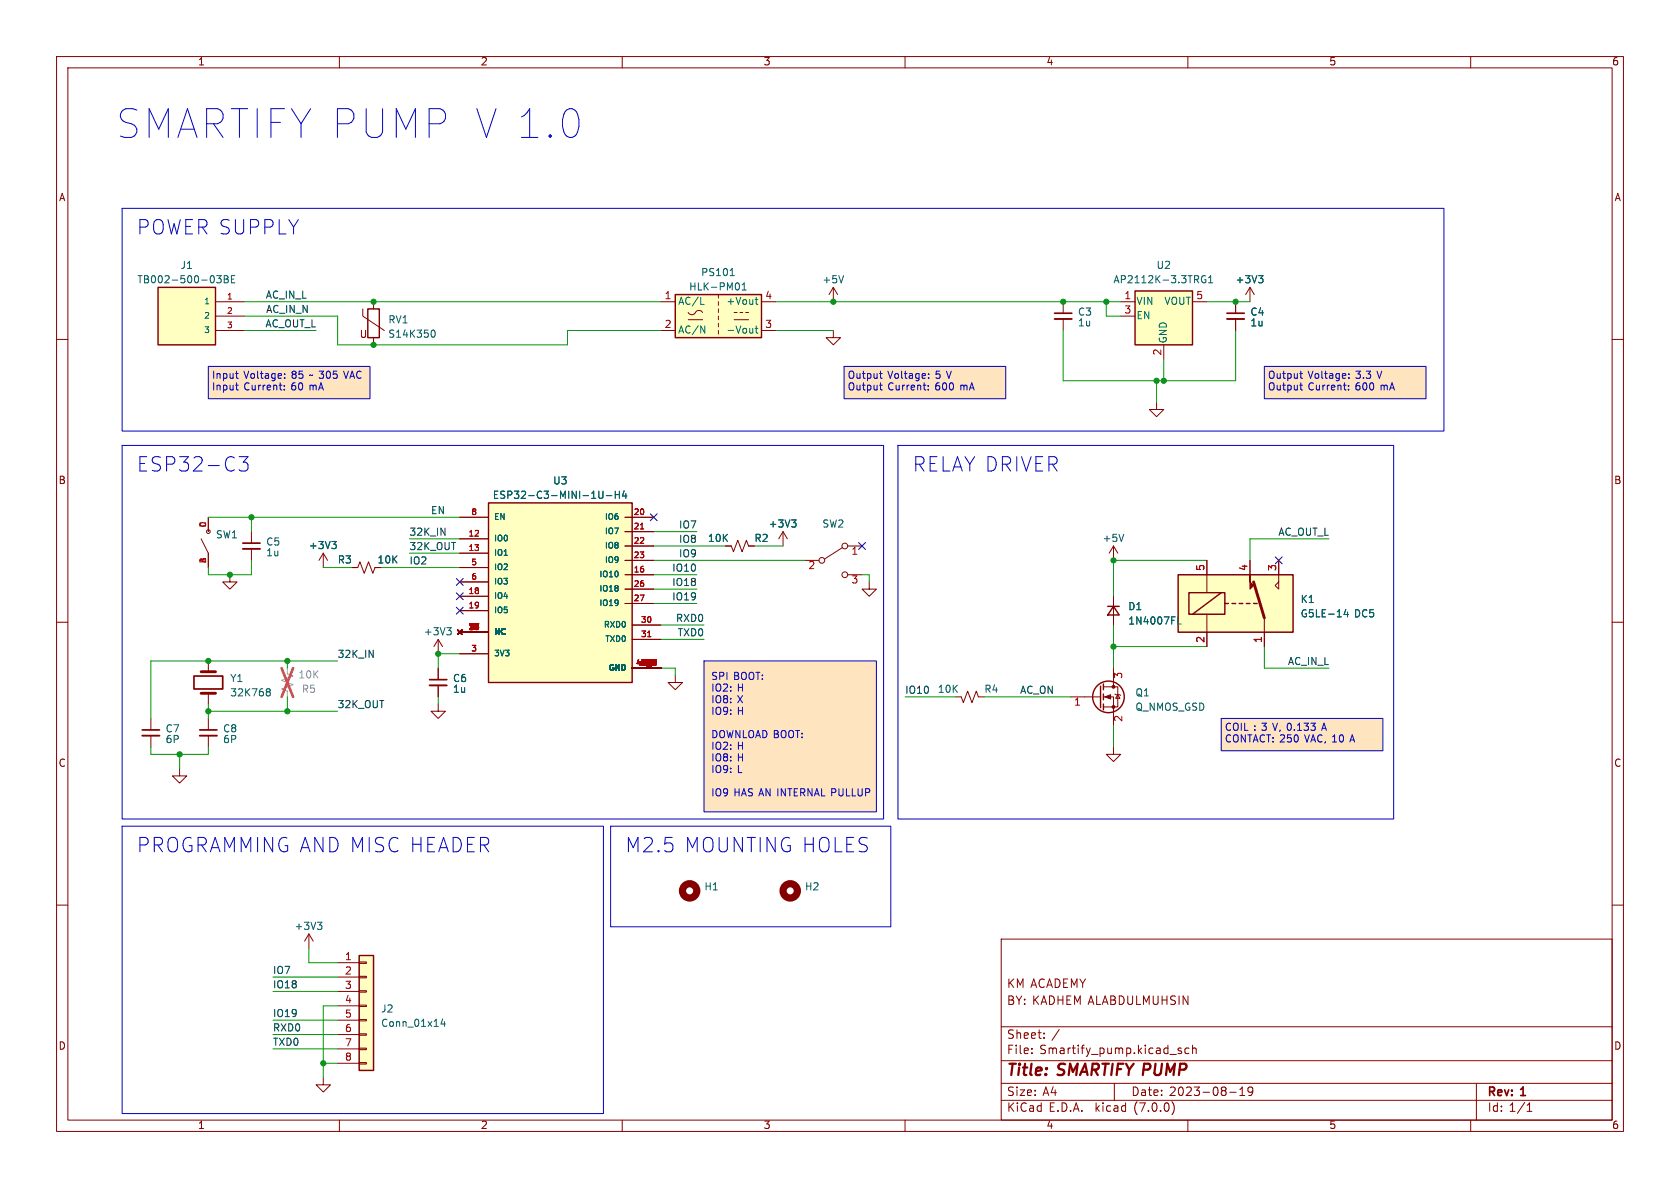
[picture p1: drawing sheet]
<svg xmlns="http://www.w3.org/2000/svg" width="297mm" height="210mm" viewBox="0 0 297 210" stroke-linecap="round" stroke-linejoin="round" font-family="sans-serif">
<g fill="none" stroke="#840000" stroke-width=".18">
<path d="M10 10h277v190h-277zM12 12h273v186h-273zM60 10v2M110 10v2M160 10v2M210 10v2M260 10v2M10 60h2M38.1 53.3h5.1M38.1 55.9h5.1M38.1 58.4h5.1M64.1 54.6v1.3l3.8 2.5"/>
<path d="M66 53.3v1.3M66 59.7v1.3M116.8 53.3h2.6M116.8 58.4h2.6M121.7 55.2a.78 .78 0 0 0 .7 .4 .78 .78 0 0 0 .7-.6 .73 .73 0 0 1 1.1 .2M121.7 56.5h2.5M127 52.1v.6M127 53.3v.7M127 54.6v.6M127 55.9v.6M127 57.2v.6M127 58.4v.7"/>
<path d="M129.8 56.5h2.5M129.8 55.2h.5M130.8 55.2h.5M131.8 55.2h.5M134.6 53.3h2.6M134.6 58.4h2.6M147.3 58.4v1.3h1.3l-1.3 1.3-1.3-1.3h1.3M147.3 50.8l-.7 1.3M147.3 50.8v2.5M147.3 50.8l.8 1.3M188 53.3v2.1M188 56.4v2"/>
<path d="M198.1 53.3h2.6M198.1 55.9h2.6M210.8 53.3h2.6M218.4 53.3v2.1M218.4 56.4v2M221 50.8v2.5M221 50.8l-.8 1.3M221 50.8l.7 1.3M285 60h2M204.5 71.1v1.3h1.2l-1.2 1.3-1.3-1.3h1.3M205.7 61v2.5M35.6 95.3l1.2 2.5v2.5"/>
<path d="M36.8 91.4v2.6M44.4 94v2M44.4 97v2.1M57.1 97.8l-.7 1.3M57.1 97.8v2.5M57.1 97.8l.8 1.3M81.3 95.3h5.1M81.3 97.8h5.1M81.3 91.4h5.1M110.5 91.4h5.1M110.5 94h5.1M110.5 96.5h5.1"/>
<path d="M110.5 99.1h5.1M128.3 96.5h1l.4 1 .7-2 .8 2 .8-2 .3 1h1M138.4 94l.8 1.3M138.4 94v2.5M138.4 94l-.7 1.3M142.2 99.1h2.6M149 96.8l-3.2 2M149.9 96.5h2.5M196.8 96.5l-.7 1.3M196.8 96.5v2.6M196.8 96.5l.8 1.3M213.4 99.1v5.7"/>
<path d="M221 99.1v2.5M226.1 99.1v5l-.7-.6 .7-.6M10 110h2M36.8 116.8v1.9M40.6 101.6v1.3h1.3l-1.3 1.2-1.2-1.2h1.2M62.2 100.3h1l.4-1 .8 2 .8-2 .7 2 .4-1M77.5 113l-.8 1.3M77.5 113v2.6M77.5 118.1v2M77.5 113l.7 1.3M80.9 111.4l.8 .7M81.3 111.8h5.1"/>
<path d="M81.3 105.4h5.1M81.3 108h5.1M81.3 115.6h5.1M81.3 100.3h5.1M81.3 102.9h5.1M81.7 111.4l-.8 .7M110.5 101.6h5.1M110.5 104.1h5.1M110.5 106.7h5.1M111.8 118.1h5M111.8 110.5h5M111.8 113h5"/>
<path d="M119.4 119.4v1.3h1.2l-1.2 1.2-1.3-1.2h1.3M149.9 101.6h2.5M153.7 102.9v1.2h1.2l-1.2 1.3-1.3-1.3h1.3M196.8 105.4v5.1M196.8 118.1v3.3M213.4 108.6v5.7M223.5 109.2v5.1M285 110h2M26.7 127v2M26.7 130v2.1M31.7 135.9v1.3h1.3l-1.3 1.2-1.2-1.2h1.2M36.8 122.6v1.9"/>
<path d="M36.8 127v2M36.8 130v2.1M77.5 124.5v1.2h1.2l-1.2 1.3-1.3-1.3h1.3M77.5 121.2v2M168.9 123.2h1l.4 1 .8-2 .7 2 .8-2 .4 1h1M189.2 123.2h5.4M195.1 123.2h1.7v5.1M195.1 121.4h2.5v3.6h-2.5M196.8 132.1v1.3h1.3l-1.3 1.2-1.2-1.2h1.2M197.1 122.7l.1 .1h.8l.1 .1M197.6 122.8l.4 .6h-.8zM10 160h2"/>
<path d="M285 160h2M54.6 165.1l-.8 1.3M54.6 165.1v2.5M54.6 165.1l.8 1.3M59.7 170.2h3.8M59.7 172.7h3.8M59.7 175.3h3.8M59.7 177.8h3.8M63.5 177.7h1.3v.2h-1.3zM63.5 175.1h1.3v.3h-1.3zM63.5 172.6h1.3v.2h-1.3zM63.5 170.1h1.3v.2h-1.3z"/>
<path d="M177 166h108v32h-108zM57.1 190.5v1.3h1.3l-1.3 1.2-1.2-1.2h1.2M59.7 180.3h3.8M59.7 182.9h3.8M59.7 185.4h3.8M59.7 188h3.8M60 198v2M63.5 187.8h1.3v.3h-1.3zM63.5 185.3h1.3v.2h-1.3zM63.5 182.8h1.3v.2h-1.3zM63.5 180.2h1.3v.3h-1.3zM110 198v2"/>
<path d="M160 198v2M177 194.5h108M177 191.5h108M177 187.5h108M177 181.5h108M182.4 186.1v.2M182.4 185.3v.2M184.6 183.4v.2M184.6 182.6v.2M197 191.5v3M207.2 194.8a1.74 1.74 0 0 1 0 2.2M208.3 185.5l.6 .5-.2 .3-.4-.1"/>
<path d="M208.8 185.3h-.3l-.2 .2M210 198v2M210.2 185.3h-.4l-.3 .2v.5l.1 .2h.6M210.8 185.4l.2-.1h.4l.1 1M210.8 184.8v1.5M217.4 193.1h1.1M219.2 193.7h.8M219.2 192.6l.4-.4v1.5M221.5 192.8l-.3 .3-.4-.1-.2-.2 .2-.6h.4l.2 .1a.99 .99 0 0 1-.4 1.4h-.2M260 198v2M261 191.5v6.5M270 196.5h.8"/>
<path d="M270 195.4l.4-.4v1.5"/>
<circle cx="36.8" cy="94" r=".33"/>
<circle cx="145.3" cy="99.1" r=".51"/>
<circle cx="149.4" cy="96.5" r=".51"/>
<circle cx="149.4" cy="101.6" r=".51"/>
</g>
<g fill="#ffe5bf" stroke="#ffe5bf" stroke-width=".18">
<path d="M223.5 64.8h28.6v5.7h-28.6z"/>
<path d="M124.5 116.8h30.4v26.7h-30.4z"/>
<path d="M215.9 127h28.6v5.7h-28.6z"/>
<path d="M149.2 64.8h28.6v5.7h-28.6z"/>
<path d="M36.8 64.8h28.6v5.7h-28.6z"/>
</g>
<g fill="none" stroke="#006464" stroke-width=".18">
<path d="M38.3 48.7h.8l-.4 .5 .3 .1v.6l-.1 .1-.6-.1M39.6 48.7h.5l.2 .3-.2 .3 .2 .2 .1 .3-.3 .2h-.5zM39.6 49.3h.5M40.9 49.3h.4M41.5 48.7h-.6v1.3h.6M76.4 58.4h.1a.68 .68 0 0 1 .5 .6 .68 .68 0 0 1-.5 .6h-.1M123.9 53.8h.6M123.9 57.6l.7 1.3v-1.3M129.1 48.7h.7M130.7 50.2v.8M131.2 51.3h.7M131.2 50.4l.4-.4v1.3"/>
<path d="M133.5 58h.5M133.5 53h.5M133.7 52.5v1.1l.3 .2M133.7 57.6v1.1l.3 .2M149.1 48.7l-.4 1.3M213.1 48.8a.59 .59 0 0 0-.7 .6 .59 .59 0 0 0 .7 .5l.1-.4h-.3M213.7 50h.7M213.7 49.1l.3-.4v1.3M222.5 48.7h.8l-.4 .5M223 49.2l.3 .3v.3l-.3 .2M58.7 95.7h.7l-.4 .5M59.2 96.2l.2 .2v.3l-.2 .3"/>
<path d="M106.6 86.8l-.1 1.2-.2 .1-.3-.1M107.2 87.6h1M108.8 86.8v1.3M108.8 87.4h.7M109.5 86.8v1.3M110.3 86.8l-.3 .9h.8M110.6 87.3v.8M139.9 91.9h.8l-.4 .5M140.5 92.4l.2 .2v.3l-.2 .3M198.7 94.4l-.5 1.3M79 111h.8l-.5 .4M79.5 111.4l.3 .3v.3l-.3 .2"/>
<path d="M208.2 110.3h.6M237.9 107.7l-.3 .9h.8M238.2 108.2v.9M47.2 122.2l.1 .1M47.2 121.8h.3l.2 .1 .1 .2-.3 .2M47.3 122.3h.2M47.3 122.3l-.1 .1M47.5 122.3l.3 .2-.1 .4-.2 .1h-.3M56.1 163h.8l-.4 .5M56.7 163.5l.2 .3v.3l-.2 .2M78.3 180.1l-.3 .9h.8M78.6 180.6v.8"/>
</g>
<g fill="#ffffc2" stroke="#ffffc2" stroke-width=".18">
<path d="M63.5 168.9h2.5v20.3h-2.5z"/>
<path d="M27.9 50.8h10.2v10.2h-10.2z"/>
<path d="M86.4 88.9h25.4v31.8h-25.4z"/>
<path d="M208.3 101.6h20.3v10.2h-20.3z"/>
<path d="M119.4 52.1h15.2v7.6h-15.2z"/>
<path d="M200.7 51.4h10.1v9.6h-10.1z"/>
</g>
<g fill="none" stroke="#840000" stroke-width=".25">
<path d="M27.9 50.8h10.2v10.2h-10.2zM65 54.6h2.1v5.1h-2.1zM119.4 52.1h15.2v7.6h-15.2zM200.7 51.4h10.1v9.6h-10.1zM86.4 88.9h25.4v31.8h-25.4zM195.8 107.2h2.1M196.8 107.2l1.1 1.5h-2.1zM208.3 101.6h20.3v10.2h-20.3zM210.2 104.8h6.3v3.8h-6.3zM215.9 104.8l-5.1 3.8M216.5 106.7h.7M217.8 106.7h.6"/>
<path d="M219.1 106.7h.6M220.3 106.7h.7M221.6 106.7h.6M194.6 121.3v3.8M195.1 120.9v1M195.1 122.7v1M195.1 124.5v1M63.5 168.9h2.5v20.3h-2.5z"/>
<circle cx="196" cy="123.2" r="2.79"/>
</g>
<path d="M186.4 55.4h3.1M216.9 55.4h3.1M42.9 96h3.1M34.3 119.5h5.1v2.3h-5.1zM25.1 129h3.1M35.3 129h3.1M75.9 120.1h3.1" fill="none" stroke="#840000" stroke-width=".3"/>
<path d="M35.6 118.7h2.5M221.6 102.9l1.9 6.3M35.6 122.6h2.5" fill="none" stroke="#840000" stroke-width=".51"/>
<path d="M186.4 56.4h3.1M216.9 56.4h3.1M42.9 97h3.1M25.1 130h3.1M35.3 130h3.1M75.9 121.2h3.1" fill="none" stroke="#840000" stroke-width=".33"/>
<g fill="none" stroke="#840000" stroke-width="1.3">
<circle cx="121.9" cy="157.5" r="1.27"/>
<circle cx="139.7" cy="157.5" r="1.27"/>
</g>
<path d="M50.8 118.1v1l1 .4-2 .8 2 .7-2 .8 1 .4v1" fill="none" stroke="#a1a1a1" stroke-width=".18"/>
<path d="M49.8 118.1l2 5.1M51.8 118.1l-2 5.1" fill="none" stroke="#eb3a3d" stroke-width=".46"/>
<path d="M113.2 93.5h.6M114.5 112.6h.6M115.3 116.6h.7l-.4 1M115.4 117.3h.6" fill="none" stroke="#a90000" stroke-width=".18"/>
<g fill="#840000" stroke="#840000" stroke-width=".18">
<path d="M195.3 123.2l1-.4v.8z"/>
<path d="M221 101.6v1.3l.6 .6-.6 .6z"/>
<circle cx="196.8" cy="125" r=".25"/>
<circle cx="196.8" cy="121.4" r=".25"/>
</g>
<g fill="none" stroke="#0000c2" stroke-width=".18">
<path d="M21.6 36.8h233.7v39.4h-233.7zM21.6 78.7h134.6v66.1h-134.6zM36.8 64.8h28.6v5.7h-28.6zM41.6 66h.5M41.6 68.1h.5M41.9 66.8l.2 .1M41.9 68.9h.2M50.3 68.8v.1M50.3 68.2v.1M50.3 66.8v.1M50.3 66.1v.1M149.2 64.8h28.6v5.7h-28.6z"/>
<path d="M155.5 66h.5M155.5 68.1h.5M155.7 66.8l.3 .1M155.7 68.9h.3M158.7 78.7h87.7v66.1h-87.7zM164.1 68.8v.1M164.1 68.2v.1M164.2 66.8v.1M164.2 66.1v.1M223.5 64.8h28.6v5.7h-28.6zM229.8 66h.5M229.8 68.1h.5"/>
<path d="M230 66.8l.3 .1M230 68.9h.3M238.4 68.8v.1M238.4 68.2v.1M238.5 66.8v.1M238.5 66.1v.1M42.3 80.7h1.5l-.8 1a.69 .69 0 0 1 .8 .5v.6l-.2 .3-.2 .2h-.8l-.3-.3M124.5 116.8h30.4v26.7h-30.4zM215.9 127h28.6v5.7h-28.6zM21.6 146.1h85.1v50.8h-85.1zM107.9 146.1h49.6v17.7h-49.6z"/>
</g>
<g fill="none" stroke="#009600" stroke-width=".18">
<path d="M43.2 53.3h73.6M43.2 58.4h12.7M43.2 55.9h16.5v5.1h40.6v-2.6h16.5M137.2 53.3h60.9M137.2 58.4h10.1M188 58.4v8.9h30.4v-8.9M195.6 53.3v2.6h2.5M213.4 53.3h7.6M204.5 67.3v3.8M205.7 63.5v3.8M36.8 91.4h44.5M44.4 99.1v2.5h-7.6v-1.3"/>
<path d="M44.4 91.4v2.6M72.4 95.3h8.9M72.4 97.8h8.9M115.6 96.5h12.7M115.6 94h7.6M115.6 99.1h26.6M133.3 96.5h5.1M213.4 99.1h-16.6v6.3M234.9 95.3h-13.9v3.8M50.8 116.8v1.3M57.1 100.3h5.1M59.7 116.8h-33v10.2"/>
<path d="M67.3 100.3h14M81.3 115.6h-3.8v2.5M115.6 101.6h7.6M115.6 106.7h7.6M115.6 104.1h7.6M116.8 113h7.7M116.8 118.1h2.6v1.3M116.8 110.5h7.7M152.4 101.6h1.3v1.3M196.8 110.5v7.6M196.8 114.3h16.6M223.5 114.3v3.8h11.4"/>
<path d="M26.7 132.1v1.3h10.1v-1.3M31.7 133.4v2.5M36.8 124.5v2.5M36.8 125.7h22.9M50.8 123.2v2.5M77.5 123.2v1.3M160 123.2h8.9M174 123.2h15.2M196.8 128.3v3.8M48.3 175.3h11.4M48.3 172.7h11.4M54.6 167.6v2.6h5.1"/>
<path d="M59.7 177.8h-2.6v12.7M48.3 185.4h11.4M48.3 180.3h11.4M48.3 182.9h11.4M57.1 188h2.6"/>
</g>
<path d="M115 90.8l1.2 1.2M116.2 90.8l-1.2 1.2M151.8 95.9l1.2 1.2M153 95.9l-1.2 1.2M225.5 98.5l1.2 1.2M226.7 98.5l-1.2 1.2M80.7 102.3l1.2 1.2M80.7 107.3l1.2 1.3M80.7 104.8l1.2 1.2M81.9 102.3l-1.2 1.2M81.9 107.3l-1.2 1.3M81.9 104.8l-1.2 1.2" fill="none" stroke="#000084" stroke-width=".18"/>
<g fill="#009600" stroke="#009600" stroke-width=".18">
<circle cx="188" cy="53.3" r=".46"/>
<circle cx="147.3" cy="53.3" r=".46"/>
<circle cx="196.8" cy="99.1" r=".46"/>
<circle cx="40.6" cy="101.6" r=".46"/>
<circle cx="36.8" cy="116.8" r=".46"/>
<circle cx="77.5" cy="115.6" r=".46"/>
<circle cx="36.8" cy="125.7" r=".46"/>
<circle cx="50.8" cy="116.8" r=".46"/>
<circle cx="50.8" cy="125.7" r=".46"/>
<circle cx="44.4" cy="91.4" r=".46"/>
<circle cx="66" cy="61" r=".46"/>
<circle cx="195.6" cy="53.3" r=".46"/>
<circle cx="196.8" cy="114.3" r=".46"/>
<circle cx="218.4" cy="53.3" r=".46"/>
<circle cx="204.5" cy="67.3" r=".46"/>
<circle cx="205.7" cy="67.3" r=".46"/>
<circle cx="31.7" cy="133.4" r=".46"/>
<circle cx="57.1" cy="188" r=".46"/>
<circle cx="66" cy="53.3" r=".46"/>
</g>
<g font-size="7.1" fill="#0000c2">
<text x="20.3" y="25.4">SMARTIFY PUMP</text>
<text x="83.8" y="25.4">V 1.0</text>
</g>
<g font-size="3.5" fill="#0000c2">
<text x="24.1" y="41.9">POWER SUPPLY</text>
<text x="24.1" y="83.8">ESP32-C3</text>
<text x="161.3" y="83.8">RELAY DRIVER</text>
<text x="24.1" y="151.1">PROGRAMMING AND MISC HEADER</text>
<text x="110.5" y="151.1">M2.5</text>
<text x="120.8" y="151.1">MOUNTING HOLES</text>
</g>
<g font-size="2.8" fill="#840000">
<text x="178" y="190.8">Title:</text>
<text x="187.1" y="190.8">SMARTIFY PUMP</text>
</g>
<g font-size="2.1" fill="#840000">
<text x="178" y="177.9">BY: KADHEM ALABDULMUHSIN</text>
<text x="178" y="174.9">KM ACADEMY</text>
<text x="178" y="183.9">Sheet:</text>
<text x="185.9" y="183.9">/</text>
<text x="178" y="186.6">File:</text>
<text x="183.8" y="186.6">Smartify_pump.kicad_sch</text>
<text x="178" y="196.8">KiCad</text>
<text x="178" y="194">Size:</text>
<text x="184.3" y="194">A4</text>
<text x="185.4" y="196.8">E.D.A.</text>
<text x="193.7" y="196.8">kicad</text>
<text x="200" y="194">Date:</text>
<text x="200.6" y="196.8">(7.0.0)</text>
<text x="206.7" y="194">2023-08-19</text>
<text x="263" y="194.2">Rev:</text>
<text x="263" y="196.8">Id: 1/1</text>
<text x="269" y="194.2">1</text>
</g>
<g font-size="1.8" fill="#840000">
<text x="35" y="11.8">1</text>
<text x="85" y="11.8">2</text>
<text x="135" y="11.8">3</text>
<text x="185" y="11.8">4</text>
<text x="235" y="11.8">5</text>
<text x="285" y="11.8">6</text>
<text x="10.4" y="35.8">A</text>
<text x="285.4" y="35.8">A</text>
<text x="63.5" y="60">U</text>
<text x="10.3" y="85.8">B</text>
<text x="285.3" y="85.8">B</text>
<text x="66.7" y="99.9">10K</text>
<text x="10.3" y="135.8">C</text>
<text x="285.3" y="135.8">C</text>
<text x="10.3" y="185.8">D</text>
<text x="285.3" y="185.8">D</text>
<text x="35" y="199.8">1</text>
<text x="85" y="199.8">2</text>
<text x="135" y="199.8">3</text>
<text x="185" y="199.8">4</text>
<text x="235" y="199.8">5</text>
<text x="285" y="199.8">6</text>
</g>
<g font-size="1.8" fill="#006464">
<text x="31.9" y="47.8">J1</text>
<text x="204.4" y="47.8">U2</text>
<text x="24.2" y="50.4">TB002-500-03BE</text>
<text x="121.8" y="51.6">HLK-PM01</text>
<text x="123.9" y="49.1">PS101</text>
<text x="145.3" y="50.4">+5V</text>
<text x="196.8" y="50.4">AP2112K-3.3TRG1</text>
<text x="218.4" y="50.4">+3V3</text>
<text x="68.6" y="57.4">RV1</text>
<text x="68.6" y="60">S14K350</text>
<text x="119.9" y="54.2">AC/L</text>
<text x="119.9" y="59.2">AC/N</text>
<text x="128.3" y="59.2">-Vout</text>
<text x="128.3" y="54.2">+Vout</text>
<text x="190.5" y="56.1">C3</text>
<text x="190.5" y="58">1u</text>
<text x="200.9" y="54.2">VIN</text>
<text x="200.9" y="56.7">EN</text>
<text x="205.7" y="54.2">VOUT</text>
<text x="221" y="56.1">C4</text>
<text x="221" y="58">1u</text>
<text x="206.6" y="60.7" transform="rotate(-90 206.6 60.7)">GND</text>
<text x="87.1" y="88.5">ESP32-C3-MINI-1U-H4</text>
<text x="97.7" y="85.9">U3</text>
<text x="38.1" y="95.4">SW1</text>
<text x="135.8" y="93.5">+3V3</text>
<text x="145.3" y="93.5">SW2</text>
<text x="47" y="96.7">C5</text>
<text x="47" y="98.6">1u</text>
<text x="54.5" y="97.3">+3V3</text>
<text x="59.7" y="99.9">R3</text>
<text x="125.1" y="96.1">10K</text>
<text x="133.3" y="96.1">R2</text>
<text x="194.9" y="96.1">+5V</text>
<text x="229.9" y="106.9">K1</text>
<text x="74.9" y="112.6">+3V3</text>
<text x="199.4" y="108.1">D1</text>
<text x="199.4" y="110.7">1N4007FL</text>
<text x="229.9" y="109.4">G5LE-14</text>
<text x="239.4" y="109.4">DC5</text>
<text x="40.6" y="120.8">Y1</text>
<text x="40.6" y="123.4">32K768</text>
<text x="80" y="120.8">C6</text>
<text x="80" y="122.7">1u</text>
<text x="165.7" y="122.7">10K</text>
<text x="174" y="122.7">R4</text>
<text x="200.7" y="123.4">Q1</text>
<text x="200.7" y="125.9">Q_NMOS_GSD</text>
<text x="29.2" y="129.7">C7</text>
<text x="29.2" y="131.6">6P</text>
<text x="39.4" y="129.7">C8</text>
<text x="39.4" y="131.6">6P</text>
<text x="124.5" y="157.7">H1</text>
<text x="142.2" y="157.7">H2</text>
<text x="52" y="164.7">+3V3</text>
<text x="67.3" y="179.3">J2</text>
<text x="67.3" y="181.8">Conn_01x14</text>
</g>
<g font-size="1.8" fill="#0f0f0f">
<text x="47" y="53">AC_IN_L</text>
<text x="46.8" y="58.1">AC_OUT_L</text>
<text x="46.9" y="55.5">AC_IN_N</text>
<text x="72.4" y="94.9">32K_IN</text>
<text x="76.2" y="91.1">EN</text>
<text x="119.9" y="93.6">IO7</text>
<text x="225.9" y="94.9">AC_OUT_L</text>
<text x="72.4" y="100">IO2</text>
<text x="72.4" y="97.4">32K_OUT</text>
<text x="118.7" y="101.3">IO10</text>
<text x="119.9" y="96.2">IO8</text>
<text x="119.9" y="98.7">IO9</text>
<text x="118.7" y="106.3">IO19</text>
<text x="118.7" y="103.8">IO18</text>
<text x="119.4" y="110.1">RXD0</text>
<text x="119.7" y="112.7">TXD0</text>
<text x="59.7" y="116.5">32K_IN</text>
<text x="227.6" y="117.8">AC_IN_L</text>
<text x="59.7" y="125.4">32K_OUT</text>
<text x="160" y="122.8">IO10</text>
<text x="180.3" y="122.8">AC_ON</text>
<text x="48.3" y="172.4">IO7</text>
<text x="48.3" y="174.9">IO18</text>
<text x="48.3" y="180">IO19</text>
<text x="48.3" y="182.5">RXD0</text>
<text x="48.3" y="185.1">TXD0</text>
</g>
<g font-size="1.8" fill="#a90000">
<text x="117.4" y="53.1">1</text>
<text x="135.2" y="53.1">4</text>
<text x="198.7" y="53.1">1</text>
<text x="211.4" y="53.1">5</text>
<text x="117.4" y="58.2">2</text>
<text x="135.2" y="58.2">3</text>
<text x="198.7" y="55.6">3</text>
<text x="205.5" y="62.9" transform="rotate(-90 205.5 62.9)">2</text>
<text x="142.8" y="101">2</text>
<text x="150.5" y="98.4">1</text>
<text x="213.1" y="101" transform="rotate(-90 213.1 101)">5</text>
<text x="220.7" y="101" transform="rotate(-90 220.7 101)">4</text>
<text x="225.8" y="101" transform="rotate(-90 225.8 101)">3</text>
<text x="150.5" y="103.5">3</text>
<text x="213.1" y="113.7" transform="rotate(-90 213.1 113.7)">2</text>
<text x="223.3" y="113.7" transform="rotate(-90 223.3 113.7)">1</text>
<text x="189.8" y="125.1">1</text>
<text x="198.8" y="120" transform="rotate(-90 198.8 120)">3</text>
<text x="198.8" y="127.7" transform="rotate(-90 198.8 127.7)">2</text>
<text x="60.9" y="169.9">1</text>
<text x="60.9" y="172.5">2</text>
<text x="60.9" y="175">3</text>
<text x="60.9" y="177.5">4</text>
<text x="60.9" y="180.1">5</text>
<text x="60.9" y="182.6">6</text>
<text x="60.9" y="185.2">7</text>
<text x="60.9" y="187.7">8</text>
</g>
<g font-size="1.8" fill="#0000c2">
<text x="37.5" y="67.2">Input</text>
<text x="37.5" y="69.2">Input</text>
<text x="43.1" y="67.2">Voltage:</text>
<text x="43.1" y="69.2">Current:</text>
<text x="51.6" y="69.2">60</text>
<text x="51.6" y="67.2">85</text>
<text x="54.9" y="69.2">mA</text>
<text x="54.9" y="67.2">~ 305</text>
<text x="61.3" y="67.2">VAC</text>
<text x="149.9" y="67.2">Output</text>
<text x="149.9" y="69.2">Output</text>
<text x="157" y="67.2">Voltage:</text>
<text x="157" y="69.2">Current:</text>
<text x="165.4" y="69.2">600</text>
<text x="165.5" y="67.2">5 V</text>
<text x="169.9" y="69.2">mA</text>
<text x="224.2" y="67.2">Output</text>
<text x="224.2" y="69.2">Output</text>
<text x="231.3" y="67.2">Voltage:</text>
<text x="231.3" y="69.2">Current:</text>
<text x="239.7" y="69.2">600</text>
<text x="239.8" y="67.2">3.3</text>
<text x="243.7" y="67.2">V</text>
<text x="244.2" y="69.2">mA</text>
<text x="125.7" y="120.4">SPI BOOT:</text>
<text x="125.7" y="122.5">IO2:</text>
<text x="125.7" y="124.5">IO8:</text>
<text x="130.4" y="122.5">H</text>
<text x="130.4" y="124.5">X</text>
<text x="125.7" y="126.6">IO9:</text>
<text x="125.7" y="130.7">DOWNLOAD BOOT:</text>
<text x="130.4" y="126.6">H</text>
<text x="216.5" y="129.4">COIL : 3 V, 0.133</text>
<text x="216.5" y="131.4">CONTACT: 250</text>
<text x="230.8" y="131.4">VAC, 10</text>
<text x="234.2" y="129.4">A</text>
<text x="239" y="131.4">A</text>
<text x="125.7" y="132.7">IO2:</text>
<text x="125.7" y="134.8">IO8:</text>
<text x="125.7" y="136.9">IO9:</text>
<text x="130.4" y="132.7">H</text>
<text x="130.4" y="134.8">H</text>
<text x="130.4" y="136.9">L</text>
<text x="125.7" y="141">IO9 HAS AN INTERNAL PULLUP</text>
</g>
<g font-size="1.8" fill="#989898">
<text x="52.7" y="120.2">10K</text>
<text x="53.3" y="122.7">R5</text>
</g>
<g font-size="1.4" fill="#a90000">
<text x="40.1" y="53.1">1</text>
<text x="40.1" y="55.6">2</text>
<text x="40.1" y="58.2">3</text>
<text x="36.6" y="93.3" transform="rotate(-90 36.6 93.3)">D</text>
<text x="82.8" y="95">12</text>
<text x="83.2" y="91.2">8</text>
<text x="112" y="91.2">20</text>
<text x="112" y="93.7">21</text>
<text x="36.6" y="99.7" transform="rotate(-90 36.6 99.7)">B</text>
<text x="82.8" y="97.5">13</text>
<text x="83.2" y="100.1">5</text>
<text x="112" y="101.3">16</text>
<text x="112" y="96.3">22</text>
<text x="112" y="98.8">23</text>
<text x="82.8" y="105.2">18</text>
<text x="82.8" y="107.7">19</text>
<text x="83.2" y="102.6">6</text>
<text x="112" y="103.9">26</text>
<text x="112" y="106.4">27</text>
<text x="83.2" y="111.5">75</text>
<text x="83.6" y="111.5">4</text>
<text x="83.6" y="111.5">5</text>
<text x="113.2" y="110.2">30</text>
<text x="113.2" y="112.8">31</text>
<text x="83.2" y="115.3">3</text>
<text x="112.4" y="117.9">49_1</text>
<text x="113.2" y="117.9">11</text>
<text x="114" y="117.9">24</text>
<text x="114" y="117.9">1</text>
<text x="114" y="117.9">2</text>
<text x="114" y="117.9">7</text>
</g>
<g font-size="1.4" fill="#006464">
<text x="35.9" y="54">1</text>
<text x="35.9" y="56.6">2</text>
<text x="35.9" y="59.1">3</text>
<text x="87.4" y="95.9">IO0</text>
<text x="87.4" y="92.1">EN</text>
<text x="106.8" y="92.1">IO6</text>
<text x="106.8" y="94.7">IO7</text>
<text x="87.4" y="98.5">IO1</text>
<text x="87.4" y="101">IO2</text>
<text x="106.8" y="97.2">IO8</text>
<text x="106.8" y="99.8">IO9</text>
<text x="87.4" y="106.1">IO4</text>
<text x="87.4" y="103.6">IO3</text>
<text x="105.8" y="102.3">IO10</text>
<text x="105.8" y="104.8">IO18</text>
<text x="105.8" y="107.4">IO19</text>
<text x="87.4" y="112.5">NC</text>
<text x="87.4" y="108.6">IO5</text>
<text x="106.6" y="111.2">RXD0</text>
<text x="106.8" y="113.7">TXD0</text>
<text x="87.4" y="116.3">3V3</text>
<text x="107.5" y="118.8">GND</text>
</g>
</svg>
